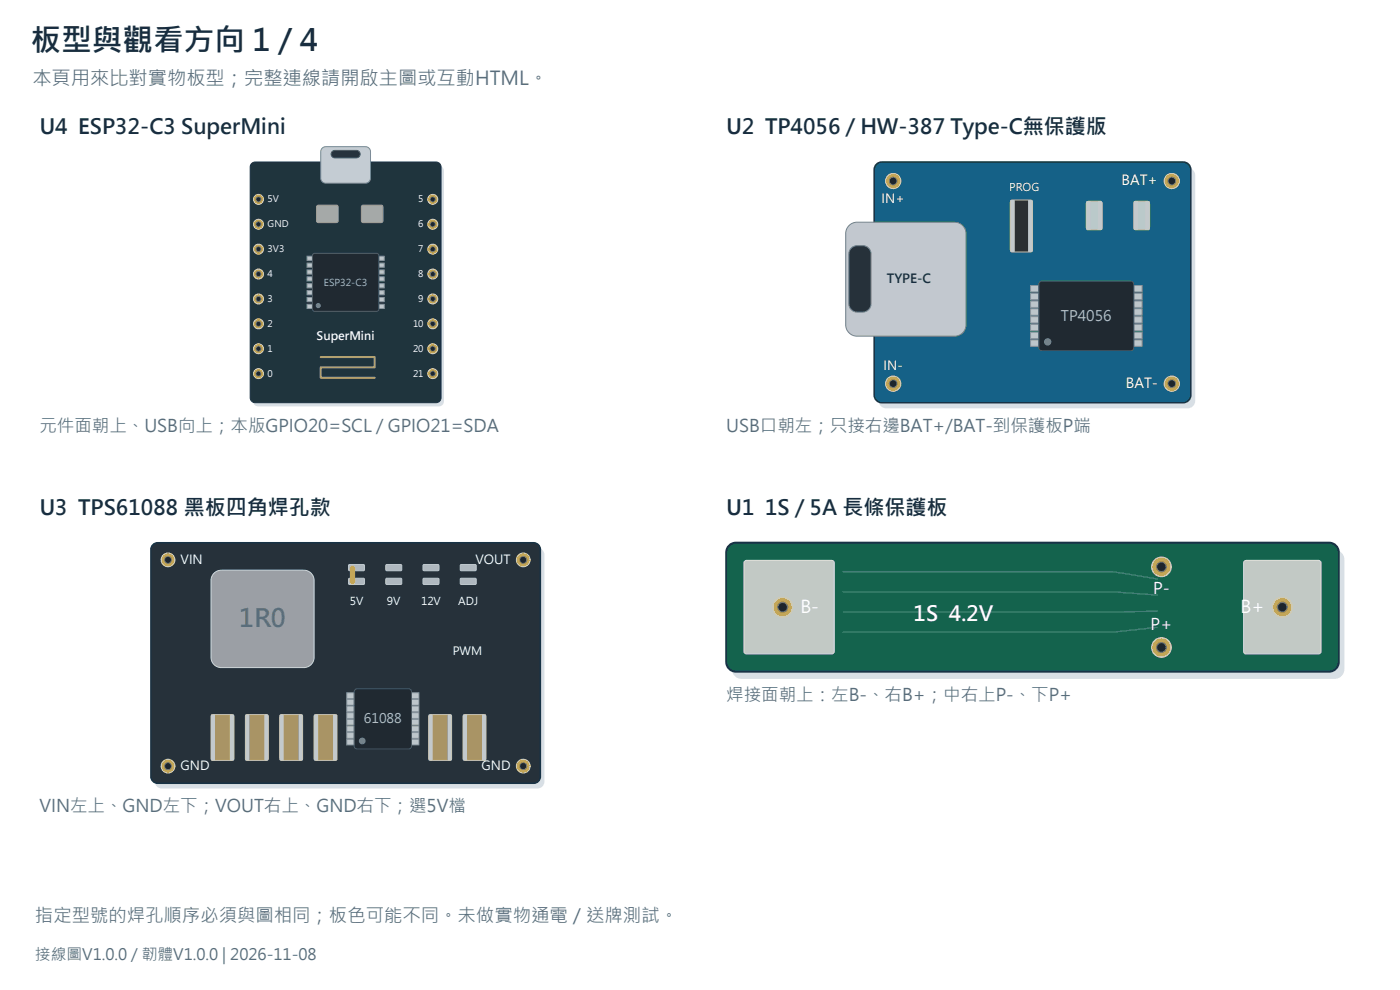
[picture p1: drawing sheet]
<svg xmlns="http://www.w3.org/2000/svg" width="297mm" height="210mm" viewBox="0 0 297 210" stroke-linecap="round" stroke-linejoin="round" font-family="sans-serif">
<path d="M53.9 35.6l.9-.4h38.3a1.06 1.06 0 0 1 1.1 1v49a1.06 1.06 0 0 1-1.1 1h-38.3a1.06 1.06 0 0 1-1.1-1v-49z" fill-rule="evenodd" fill="#d8dfe5"/>
<path d="M53.3 34.8l.8-.4h38.4a1.06 1.06 0 0 1 1.1 1v49a1.06 1.06 0 0 1-1.1 1h-38.4a1.06 1.06 0 0 1-1-1v-49z" fill-rule="evenodd" fill="#1f343d" stroke="#183346" stroke-width=".22"/>
<path d="M68.5 31.3l.6-.2h8.4a1.06 1.06 0 0 1 1.1 1.1v5.6a1.06 1.06 0 0 1-1.1 1.1h-8.4a1.06 1.06 0 0 1-1.1-1.1v-5.6z" fill-rule="evenodd" fill="#c3ccd3" stroke="#788995" stroke-width=".21"/>
<path d="M70.5 32.1l.5-.2h4.6a.79 .79 0 0 1 .8 .8 .79 .79 0 0 1-.8 .8h-4.6a.79 .79 0 0 1-.7-.5 .79 .79 0 0 1 .2-.9z" fill-rule="evenodd" fill="#27343d" stroke="#475964" stroke-width=".21"/>
<g fill="#bdc7cc" stroke="#8c969d" stroke-width=".21">
<path d="M65.1 54.3h1.2v.9h-1.2z" fill-rule="evenodd"/>
<path d="M80.4 54.3h1.1v.9h-1.1z" fill-rule="evenodd"/>
<path d="M65.1 55.8h1.2v.9h-1.2z" fill-rule="evenodd"/>
<path d="M80.4 55.8h1.1v.9h-1.1z" fill-rule="evenodd"/>
<path d="M65.1 57.3h1.2v.8h-1.2z" fill-rule="evenodd"/>
<path d="M80.4 57.3h1.1v.8h-1.1z" fill-rule="evenodd"/>
<path d="M65.1 58.7h1.2v.9h-1.2z" fill-rule="evenodd"/>
<path d="M80.4 58.7h1.1v.9h-1.1z" fill-rule="evenodd"/>
<path d="M65.1 60.2h1.2v.9h-1.2z" fill-rule="evenodd"/>
<path d="M80.4 60.2h1.1v.9h-1.1z" fill-rule="evenodd"/>
<path d="M65.1 61.6h1.2v.9h-1.2z" fill-rule="evenodd"/>
<path d="M80.4 61.6h1.1v.9h-1.1z" fill-rule="evenodd"/>
<path d="M65.1 63.1h1.2v.9h-1.2z" fill-rule="evenodd"/>
<path d="M80.4 63.1h1.1v.9h-1.1z" fill-rule="evenodd"/>
<path d="M65.1 64.6h1.2v.8h-1.2z" fill-rule="evenodd"/>
<path d="M80.4 64.6h1.1v.8h-1.1z" fill-rule="evenodd"/>
</g>
<path d="M66.3 54l.4-.3 13.4 .1 .3 .4-.1 11.6-.4 .3-13.4-.1-.2-.4z" fill-rule="evenodd" fill="#202931" stroke="#505b64" stroke-width=".21"/>
<circle cx="67.5" cy="64.8" r=".44" fill="#76838a" stroke="#76838a" stroke-width=".21"/>
<g fill="#a5a39f" stroke="#a5a39f" stroke-width=".21">
<path d="M67.2 43.7l.3-.2 4.1 .1 .1 .3v3.1l-.3 .2h-4.1l-.1-.3z" fill-rule="evenodd"/>
<path d="M76.7 43.7l.3-.2 4.1 .1 .1 .3v3.1l-.3 .2h-4.1l-.1-.3z" fill-rule="evenodd"/>
</g>
<path d="M68 75.7h11.5v2.2h-11.5v2.2h11.5" fill="none" stroke="#a8b37c" stroke-width=".44"/>
<circle cx="54.8" cy="42.3" r="1.06" fill="#c3a553" stroke="#eee0a7" stroke-width=".21"/>
<circle cx="54.8" cy="42.3" r=".53" fill="#1d252c" stroke="#786a48" stroke-width=".21"/>
<circle cx="54.8" cy="47.6" r="1.06" fill="#c3a553" stroke="#eee0a7" stroke-width=".21"/>
<circle cx="54.8" cy="47.6" r=".53" fill="#1d252c" stroke="#786a48" stroke-width=".21"/>
<circle cx="54.8" cy="52.9" r="1.06" fill="#c3a553" stroke="#eee0a7" stroke-width=".21"/>
<circle cx="54.8" cy="52.9" r=".53" fill="#1d252c" stroke="#786a48" stroke-width=".21"/>
<circle cx="54.8" cy="58.1" r="1.06" fill="#c3a553" stroke="#eee0a7" stroke-width=".21"/>
<circle cx="54.8" cy="58.1" r=".53" fill="#1d252c" stroke="#786a48" stroke-width=".21"/>
<circle cx="54.8" cy="63.4" r="1.06" fill="#c3a553" stroke="#eee0a7" stroke-width=".21"/>
<circle cx="54.8" cy="63.4" r=".53" fill="#1d252c" stroke="#786a48" stroke-width=".21"/>
<circle cx="54.8" cy="68.7" r="1.06" fill="#c3a553" stroke="#eee0a7" stroke-width=".21"/>
<circle cx="54.8" cy="68.7" r=".53" fill="#1d252c" stroke="#786a48" stroke-width=".21"/>
<circle cx="54.8" cy="74" r="1.06" fill="#c3a553" stroke="#eee0a7" stroke-width=".21"/>
<circle cx="54.8" cy="74" r=".53" fill="#1d252c" stroke="#786a48" stroke-width=".21"/>
<circle cx="54.8" cy="79.3" r="1.06" fill="#c3a553" stroke="#eee0a7" stroke-width=".21"/>
<circle cx="54.8" cy="79.3" r=".53" fill="#1d252c" stroke="#786a48" stroke-width=".21"/>
<circle cx="91.8" cy="42.3" r="1.06" fill="#c3a553" stroke="#eee0a7" stroke-width=".21"/>
<circle cx="91.8" cy="42.3" r=".53" fill="#1d252c" stroke="#786a48" stroke-width=".21"/>
<circle cx="91.8" cy="47.6" r="1.06" fill="#c3a553" stroke="#eee0a7" stroke-width=".21"/>
<circle cx="91.8" cy="47.6" r=".53" fill="#1d252c" stroke="#786a48" stroke-width=".21"/>
<circle cx="91.8" cy="52.9" r="1.06" fill="#c3a553" stroke="#eee0a7" stroke-width=".21"/>
<circle cx="91.8" cy="52.9" r=".53" fill="#1d252c" stroke="#786a48" stroke-width=".21"/>
<circle cx="91.8" cy="58.1" r="1.06" fill="#c3a553" stroke="#eee0a7" stroke-width=".21"/>
<circle cx="91.8" cy="58.1" r=".53" fill="#1d252c" stroke="#786a48" stroke-width=".21"/>
<circle cx="91.8" cy="63.4" r="1.06" fill="#c3a553" stroke="#eee0a7" stroke-width=".21"/>
<circle cx="91.8" cy="63.4" r=".53" fill="#1d252c" stroke="#786a48" stroke-width=".21"/>
<circle cx="91.8" cy="68.7" r="1.06" fill="#c3a553" stroke="#eee0a7" stroke-width=".21"/>
<circle cx="91.8" cy="68.7" r=".53" fill="#1d252c" stroke="#786a48" stroke-width=".21"/>
<circle cx="91.8" cy="74" r="1.06" fill="#c3a553" stroke="#eee0a7" stroke-width=".21"/>
<circle cx="91.8" cy="74" r=".53" fill="#1d252c" stroke="#786a48" stroke-width=".21"/>
<circle cx="91.8" cy="79.3" r="1.06" fill="#c3a553" stroke="#eee0a7" stroke-width=".21"/>
<circle cx="91.8" cy="79.3" r=".53" fill="#1d252c" stroke="#786a48" stroke-width=".21"/>
<path d="M186.9 36.1l.7-.5h.4h63.9a1.61 1.61 0 0 1 1.7 1.6v47.8a1.61 1.61 0 0 1-1.7 1.6h-63.9a1.61 1.61 0 0 1-1.6-1.6v-47.8l.1-.4z" fill-rule="evenodd" fill="#d8dfe5"/>
<path d="M185.9 34.8l.7-.4h.5h63.9a1.61 1.61 0 0 1 1.6 1.6v47.8a1.61 1.61 0 0 1-1.6 1.6h-63.9a1.61 1.61 0 0 1-1.6-1.6v-47.8v-.4z" fill-rule="evenodd" fill="#156187" stroke="#183346" stroke-width=".34"/>
<path d="M179.9 48a2.41 2.41 0 0 1 1.9-.9h20.7a2.42 2.42 0 0 1 2.4 2.4v19.4a2.42 2.42 0 0 1-2.4 2.4h-20.7a2.42 2.42 0 0 1-2.4-2.4v-19.4l.1-.5z" fill-rule="evenodd" fill="#c2c8cf" stroke="#73808a" stroke-width=".21"/>
<path d="M180.6 52.6a2.99 2.99 0 0 1 3.9 .4l.3 .8v10.7a1.75 1.75 0 0 1-1.8 1.7 2.46 2.46 0 0 1-2.7-.9l-.2-.8v-10.7v-.4z" fill-rule="evenodd" fill="#2b333a" stroke="#747f88" stroke-width=".21"/>
<g fill="#bdc7cc" stroke="#8c969d" stroke-width=".21">
<path d="M218.6 60.6h1.8v1.3h-1.8z" fill-rule="evenodd"/>
<path d="M240.5 60.6h1.8v1.3h-1.8z" fill-rule="evenodd"/>
<path d="M218.6 62.2h1.8v1.4h-1.8z" fill-rule="evenodd"/>
<path d="M240.5 62.2h1.8v1.4h-1.8z" fill-rule="evenodd"/>
<path d="M218.6 63.9h1.8v1.3h-1.8z" fill-rule="evenodd"/>
<path d="M240.5 63.9h1.8v1.3h-1.8z" fill-rule="evenodd"/>
<path d="M218.6 65.5h1.8v1.4h-1.8z" fill-rule="evenodd"/>
<path d="M240.5 65.5h1.8v1.4h-1.8z" fill-rule="evenodd"/>
<path d="M218.6 67.2h1.8v1.3h-1.8z" fill-rule="evenodd"/>
<path d="M240.5 67.2h1.8v1.3h-1.8z" fill-rule="evenodd"/>
<path d="M218.6 68.8h1.8v1.4h-1.8z" fill-rule="evenodd"/>
<path d="M240.5 68.8h1.8v1.4h-1.8z" fill-rule="evenodd"/>
<path d="M218.6 70.5h1.8v1.3h-1.8z" fill-rule="evenodd"/>
<path d="M240.5 70.5h1.8v1.3h-1.8z" fill-rule="evenodd"/>
<path d="M218.6 72.1h1.8v1.4h-1.8z" fill-rule="evenodd"/>
<path d="M240.5 72.1h1.8v1.4h-1.8z" fill-rule="evenodd"/>
</g>
<path d="M220.6 59.8l.5-.2h18.8a.67 .67 0 0 1 .6 .7v13.4a.67 .67 0 0 1-.6 .7h-18.8a.67 .67 0 0 1-.7-.7v-13.4z" fill-rule="evenodd" fill="#202931" stroke="#505b64" stroke-width=".21"/>
<circle cx="222.3" cy="72.5" r=".67" fill="#76838a" stroke="#76838a" stroke-width=".23"/>
<path d="M214.5 42.5l4.1-.1 .4 .2v10.4l-.2 .4h-4.1l-.3-.2-.1-10.4z" fill-rule="evenodd" fill="#2e3033" stroke="#d2c4a4" stroke-width=".21"/>
<g fill="#c3c9cc">
<path d="M214.3 42.4h1v11h-1z" fill-rule="evenodd"/>
<path d="M218.1 42.4h.9v11h-.9z" fill-rule="evenodd"/>
</g>
<path d="M230.5 42.9l.4-.2h2.5l.4 .2v5.4l-.2 .4h-2.7l-.4-.2z" fill-rule="evenodd" fill="#b2cbc5" stroke="#d2c4a4" stroke-width=".21"/>
<g fill="#c3c9cc">
<path d="M230.5 42.7h.9v6h-.9z" fill-rule="evenodd"/>
<path d="M232.9 42.7h.9v6h-.9z" fill-rule="evenodd"/>
</g>
<path d="M240.6 42.9l.3-.2h2.6l.3 .2 .1 5.4-.2 .4h-2.8l-.3-.2z" fill-rule="evenodd" fill="#b2cbc5" stroke="#d2c4a4" stroke-width=".21"/>
<g fill="#c3c9cc">
<path d="M240.5 42.7h1v6h-1z" fill-rule="evenodd"/>
<path d="M242.9 42.7h1v6h-1z" fill-rule="evenodd"/>
</g>
<circle cx="189.5" cy="38.4" r="1.61" fill="#c3a553" stroke="#eee0a7" stroke-width=".23"/>
<circle cx="189.5" cy="38.4" r=".81" fill="#1d252c" stroke="#786a48" stroke-width=".23"/>
<circle cx="189.5" cy="81.4" r="1.61" fill="#c3a553" stroke="#eee0a7" stroke-width=".23"/>
<circle cx="189.5" cy="81.4" r=".81" fill="#1d252c" stroke="#786a48" stroke-width=".23"/>
<circle cx="248.6" cy="38.4" r="1.61" fill="#c3a553" stroke="#eee0a7" stroke-width=".23"/>
<circle cx="248.6" cy="38.4" r=".81" fill="#1d252c" stroke="#786a48" stroke-width=".23"/>
<circle cx="248.6" cy="81.4" r="1.61" fill="#c3a553" stroke="#eee0a7" stroke-width=".23"/>
<circle cx="248.6" cy="81.4" r=".81" fill="#1d252c" stroke="#786a48" stroke-width=".23"/>
<path d="M33.1 116.8l.7-.5 .5-.1h79.7a1.46 1.46 0 0 1 1.5 1.5v48.1a1.46 1.46 0 0 1-1.5 1.5h-79.7a1.46 1.46 0 0 1-1.5-1.5v-48.1z" fill-rule="evenodd" fill="#d8dfe5"/>
<path d="M32.3 115.7l.7-.5 .5-.1h79.7a1.46 1.46 0 0 1 1.4 1.5v48.1a1.46 1.46 0 0 1-1.4 1.5h-79.7a1.46 1.46 0 0 1-1.5-1.5v-48.1z" fill-rule="evenodd" fill="#26313a" stroke="#183346" stroke-width=".3"/>
<path d="M45.4 121.6l1-.6h.5h17.5a2.19 2.19 0 0 1 2.2 2.1v16.3a2.19 2.19 0 0 1-2.2 2.2h-17.5a2.19 2.19 0 0 1-2.1-2.2v-16.3v-.5z" fill-rule="evenodd" fill="#9b9fa5" stroke="#d3d6da" stroke-width=".21"/>
<g fill="#bdc7cc" stroke="#8c969d" stroke-width=".21">
<path d="M73.6 147h1.5v1.2h-1.5z" fill-rule="evenodd"/>
<path d="M87.3 147h1.6v1.2h-1.6z" fill-rule="evenodd"/>
<path d="M73.6 148.4h1.5v1.2h-1.5z" fill-rule="evenodd"/>
<path d="M87.3 148.4h1.6v1.2h-1.6z" fill-rule="evenodd"/>
<path d="M73.6 149.8h1.5v1.2h-1.5z" fill-rule="evenodd"/>
<path d="M87.3 149.8h1.6v1.2h-1.6z" fill-rule="evenodd"/>
<path d="M73.6 151.2h1.5v1.2h-1.5z" fill-rule="evenodd"/>
<path d="M87.3 151.2h1.6v1.2h-1.6z" fill-rule="evenodd"/>
<path d="M73.6 152.6h1.5v1.2h-1.5z" fill-rule="evenodd"/>
<path d="M87.3 152.6h1.6v1.2h-1.6z" fill-rule="evenodd"/>
<path d="M73.6 154h1.5v1.2h-1.5z" fill-rule="evenodd"/>
<path d="M87.3 154h1.6v1.2h-1.6z" fill-rule="evenodd"/>
<path d="M73.6 155.4h1.5v1.2h-1.5z" fill-rule="evenodd"/>
<path d="M87.3 155.4h1.6v1.2h-1.6z" fill-rule="evenodd"/>
<path d="M73.6 156.8h1.5v1.2h-1.5z" fill-rule="evenodd"/>
<path d="M87.3 156.8h1.6v1.2h-1.6z" fill-rule="evenodd"/>
</g>
<path d="M75.3 146.3l.5-.2h10.9a.61 .61 0 0 1 .6 .6v11.6a.61 .61 0 0 1-.6 .6h-10.9a.61 .61 0 0 1-.7-.6v-11.6z" fill-rule="evenodd" fill="#202931" stroke="#505b64" stroke-width=".21"/>
<circle cx="76.8" cy="157.2" r=".61" fill="#76838a" stroke="#76838a" stroke-width=".21"/>
<path d="M44.8 151.8l.3-.2h4.2l.3 .2v9.1l-.2 .4h-4.3l-.3-.2z" fill-rule="evenodd" fill="#a99465" stroke="#d2c4a4" stroke-width=".21"/>
<g fill="#c3c9cc">
<path d="M44.8 151.6h.8v9.7h-.8z" fill-rule="evenodd"/>
<path d="M48.8 151.6h.8v9.7h-.8z" fill-rule="evenodd"/>
</g>
<path d="M52.1 151.8l.3-.2h4.1l.4 .2v9.1l-.2 .4h-4.3l-.3-.2z" fill-rule="evenodd" fill="#a99465" stroke="#d2c4a4" stroke-width=".21"/>
<g fill="#c3c9cc">
<path d="M52.1 151.6h.8v9.7h-.8z" fill-rule="evenodd"/>
<path d="M56.1 151.6h.8v9.7h-.8z" fill-rule="evenodd"/>
</g>
<path d="M59.4 151.8l.3-.2h4.1l.4 .2v9.1l-.2 .4h-4.3l-.3-.2z" fill-rule="evenodd" fill="#a99465" stroke="#d2c4a4" stroke-width=".21"/>
<g fill="#c3c9cc">
<path d="M59.3 151.6h.9v9.7h-.9z" fill-rule="evenodd"/>
<path d="M63.4 151.6h.8v9.7h-.8z" fill-rule="evenodd"/>
</g>
<path d="M66.7 151.8l.3-.2h4.1l.3 .2 .1 9.1-.2 .4h-4.3l-.3-.2z" fill-rule="evenodd" fill="#a99465" stroke="#d2c4a4" stroke-width=".21"/>
<g fill="#c3c9cc">
<path d="M66.6 151.6h.9v9.7h-.9z" fill-rule="evenodd"/>
<path d="M70.6 151.6h.9v9.7h-.9z" fill-rule="evenodd"/>
</g>
<path d="M91 151.8l.3-.2h4.1l.4 .2v9.1l-.2 .4h-4.3l-.3-.2z" fill-rule="evenodd" fill="#a99465" stroke="#d2c4a4" stroke-width=".21"/>
<g fill="#c3c9cc">
<path d="M90.9 151.6h.9v9.7h-.9z" fill-rule="evenodd"/>
<path d="M95 151.6h.8v9.7h-.8z" fill-rule="evenodd"/>
</g>
<path d="M98.3 151.8l.3-.2h4.1l.3 .2 .1 9.1-.2 .4h-4.3l-.3-.2z" fill-rule="evenodd" fill="#a99465" stroke="#d2c4a4" stroke-width=".21"/>
<g fill="#c3c9cc">
<path d="M98.2 151.6h.9v9.7h-.9z" fill-rule="evenodd"/>
<path d="M102.2 151.6h.9v9.7h-.9z" fill-rule="evenodd"/>
</g>
<g fill="#b6b9bc" stroke="#bec9cc" stroke-width=".21">
<path d="M74 119.8l3.1-.1 .2 .3v.8l-.2 .3h-2.9l-.3-.3z" fill-rule="evenodd"/>
<path d="M74 122.7h3.1l.2 .2v.8l-.2 .3h-2.9l-.3-.3z" fill-rule="evenodd"/>
<path d="M81.9 119.8l3.1-.1 .2 .3v.8l-.2 .3h-2.9l-.3-.3z" fill-rule="evenodd"/>
<path d="M81.9 122.7h3.1l.2 .2v.8l-.2 .3h-2.9l-.3-.3z" fill-rule="evenodd"/>
<path d="M89.8 119.8l3.1-.1 .2 .3v.8l-.2 .3h-2.9l-.3-.3z" fill-rule="evenodd"/>
<path d="M89.8 122.7h3.1l.2 .2v.8l-.2 .3h-2.9l-.3-.3z" fill-rule="evenodd"/>
<path d="M97.7 119.8l3.1-.1 .2 .3v.8l-.2 .3h-2.9l-.3-.3z" fill-rule="evenodd"/>
<path d="M97.7 122.7h3.1l.2 .2v.8l-.2 .3h-2.9l-.3-.3z" fill-rule="evenodd"/>
</g>
<path d="M74.8 120.5v3" fill="none" stroke="#f0c86a" stroke-width="1.1"/>
<circle cx="35.6" cy="118.8" r="1.46" fill="#c3a553" stroke="#eee0a7" stroke-width=".21"/>
<circle cx="35.6" cy="118.8" r=".73" fill="#1d252c" stroke="#786a48" stroke-width=".21"/>
<circle cx="35.6" cy="162.5" r="1.46" fill="#c3a553" stroke="#eee0a7" stroke-width=".21"/>
<circle cx="35.6" cy="162.5" r=".73" fill="#1d252c" stroke="#786a48" stroke-width=".21"/>
<circle cx="111" cy="118.8" r="1.46" fill="#c3a553" stroke="#eee0a7" stroke-width=".21"/>
<circle cx="111" cy="118.8" r=".73" fill="#1d252c" stroke="#786a48" stroke-width=".21"/>
<circle cx="111" cy="162.5" r="1.46" fill="#c3a553" stroke="#eee0a7" stroke-width=".21"/>
<circle cx="111" cy="162.5" r=".73" fill="#1d252c" stroke="#786a48" stroke-width=".21"/>
<path d="M155.9 117.3l.9-.6h.5h125.9a2.05 2.05 0 0 1 2 2v23.3a2.05 2.05 0 0 1-2 2h-125.9a2.05 2.05 0 0 1-2-2v-23.3v-.5z" fill-rule="evenodd" fill="#d8dfe5"/>
<path d="M154.7 115.7l.9-.5 .5-.1h125.9a2.05 2.05 0 0 1 2 2.1v23.2a2.05 2.05 0 0 1-2 2.1h-125.9a2.05 2.05 0 0 1-2-2.1v-23.2v-.6z" fill-rule="evenodd" fill="#14634d" stroke="#183346" stroke-width=".43"/>
<g fill="#c2c9c5" stroke="#d5ded5" stroke-width=".24">
<path d="M157.9 119.1l.4-.2h18.2l.4 .2 .1 19.1-.3 .4-18.4 .1-.4-.2z" fill-rule="evenodd"/>
<path d="M263.9 119.1l.4-.2h15.4l.5 .2v19.1l-.2 .4-15.7 .1-.4-.2z" fill-rule="evenodd"/>
</g>
<path d="M178.9 121.3h57.2l9.4 1.5M178.9 125.5h57.2l9.4 .7M245.5 129.6l-9.4 .2h-57.2M245.5 133.1l-9.4 1h-57.2" fill="none" stroke="#3b816d" stroke-width=".34"/>
<circle cx="166" cy="128.8" r="2.05" fill="#c3a553" stroke="#eee0a7" stroke-width=".29"/>
<circle cx="166" cy="128.8" r="1.03" fill="#1d252c" stroke="#786a48" stroke-width=".29"/>
<circle cx="272" cy="128.8" r="2.05" fill="#c3a553" stroke="#eee0a7" stroke-width=".29"/>
<circle cx="272" cy="128.8" r="1.03" fill="#1d252c" stroke="#786a48" stroke-width=".29"/>
<circle cx="246.4" cy="120.2" r="2.05" fill="#c3a553" stroke="#eee0a7" stroke-width=".29"/>
<circle cx="246.4" cy="120.2" r="1.03" fill="#1d252c" stroke="#786a48" stroke-width=".29"/>
<circle cx="246.4" cy="137.3" r="2.05" fill="#c3a553" stroke="#eee0a7" stroke-width=".29"/>
<circle cx="246.4" cy="137.3" r="1.03" fill="#1d252c" stroke="#786a48" stroke-width=".29"/>
<text font-size="6.5" fill="#182d40" x="6.5" y="10.8">板型與觀看方向 1 / 4</text>
<text font-size="5.3" fill="#666970" x="50.7" y="133">1R0</text>
<g font-size="4.5" fill="#182d40">
<text x="8.4" y="28.4">U4 ESP32-C3 SuperMini</text>
<text x="154.1" y="28.4">U2 TP4056 / HW-387 Type-C無保護版</text>
<text x="8.4" y="109.2">U3 TPS61088 黑板四角焊孔款</text>
<text x="154.1" y="109.2">U1 1S / 5A 長條保護板</text>
</g>
<text font-size="4.4" fill="#fff" x="193.8" y="131.7">1S 4.2V</text>
<text font-size="4.1" fill="#586d7e" x="6.9" y="18">本頁用來比對實物板型；完整連線請開啟主圖或互動HTML。</text>
<text font-size="3.9" fill="#586d7e" x="7.4" y="195.5">指定型號的焊孔順序必須與圖相同；板色可能不同。未做實物通電／送牌測試。</text>
<g font-size="3.8" fill="#fff">
<text x="169.8" y="130">B-</text>
<text x="263.2" y="130">B+</text>
</g>
<g font-size="3.7" fill="#586d7e">
<text x="8.4" y="91.5">元件面朝上、USB向上；本版GPIO20=SCL / GPIO21=SDA</text>
<text x="154.1" y="91.5">USB口朝左；只接右邊BAT+/BAT-到保護板P端</text>
<text x="154.1" y="148.6">焊接面朝上：左B-、右B+；中右上P-、下P+</text>
<text x="8.4" y="172.3">VIN左上、GND左下；VOUT右上、GND右下；選5V檔</text>
</g>
<g font-size="3.4" fill="#fff">
<text x="244.6" y="126.1">P-</text>
<text x="244.1" y="133.6">P+</text>
</g>
<text font-size="3.3" fill="#586d7e" x="7.4" y="203.7">接線圖V1.0.0 / 韌體V1.0.0 | 2026-11-08</text>
<text font-size="3.1" fill="#b5bdc6" x="225.1" y="68.1">TP4056</text>
<g font-size="3" fill="#fff">
<text x="237.9" y="39.3">BAT+</text>
<text x="238.8" y="82.3">BAT-</text>
</g>
<text font-size="2.8" fill="#b5bdc6" x="77.2" y="153.5">61088</text>
<g font-size="2.7" fill="#fff">
<text x="187" y="43">IN+</text>
<text x="187.4" y="78.4">IN-</text>
<text x="38.3" y="119.6">VIN</text>
<text x="100.9" y="119.6">VOUT</text>
<text x="38.3" y="163.4">GND</text>
<text x="102.2" y="163.4">GND</text>
</g>
<text font-size="2.7" fill="#182d40" x="188.1" y="60">TYPE-C</text>
<text font-size="2.5" fill="#fff" x="67.2" y="72.2">SuperMini</text>
<text font-size="2.4" fill="#fff" x="96" y="138.9">PWM</text>
<g font-size="2.3" fill="#fff">
<text x="214.1" y="40.4">PROG</text>
<text x="74.2" y="128.2">5V</text>
<text x="82.1" y="128.2">9V</text>
<text x="89.3" y="128.2">12V</text>
<text x="97.2" y="128.2">ADJ</text>
</g>
<text font-size="2" fill="#b5bdc6" x="68.7" y="60.6">ESP32-C3</text>
<g font-size="1.9" fill="#fff">
<text x="56.8" y="42.9">5V</text>
<text x="88.7" y="42.9">5</text>
<text x="56.8" y="48.2">GND</text>
<text x="56.8" y="53.5">3V3</text>
<text x="88.7" y="48.2">6</text>
<text x="88.7" y="53.5">7</text>
<text x="56.8" y="58.7">4</text>
<text x="88.7" y="58.7">8</text>
<text x="56.8" y="64">3</text>
<text x="88.7" y="64">9</text>
<text x="56.8" y="69.3">2</text>
<text x="87.6" y="69.3">10</text>
<text x="56.8" y="74.6">1</text>
<text x="87.6" y="74.6">20</text>
<text x="56.8" y="79.9">0</text>
<text x="87.6" y="79.9">21</text>
</g>
</svg>
